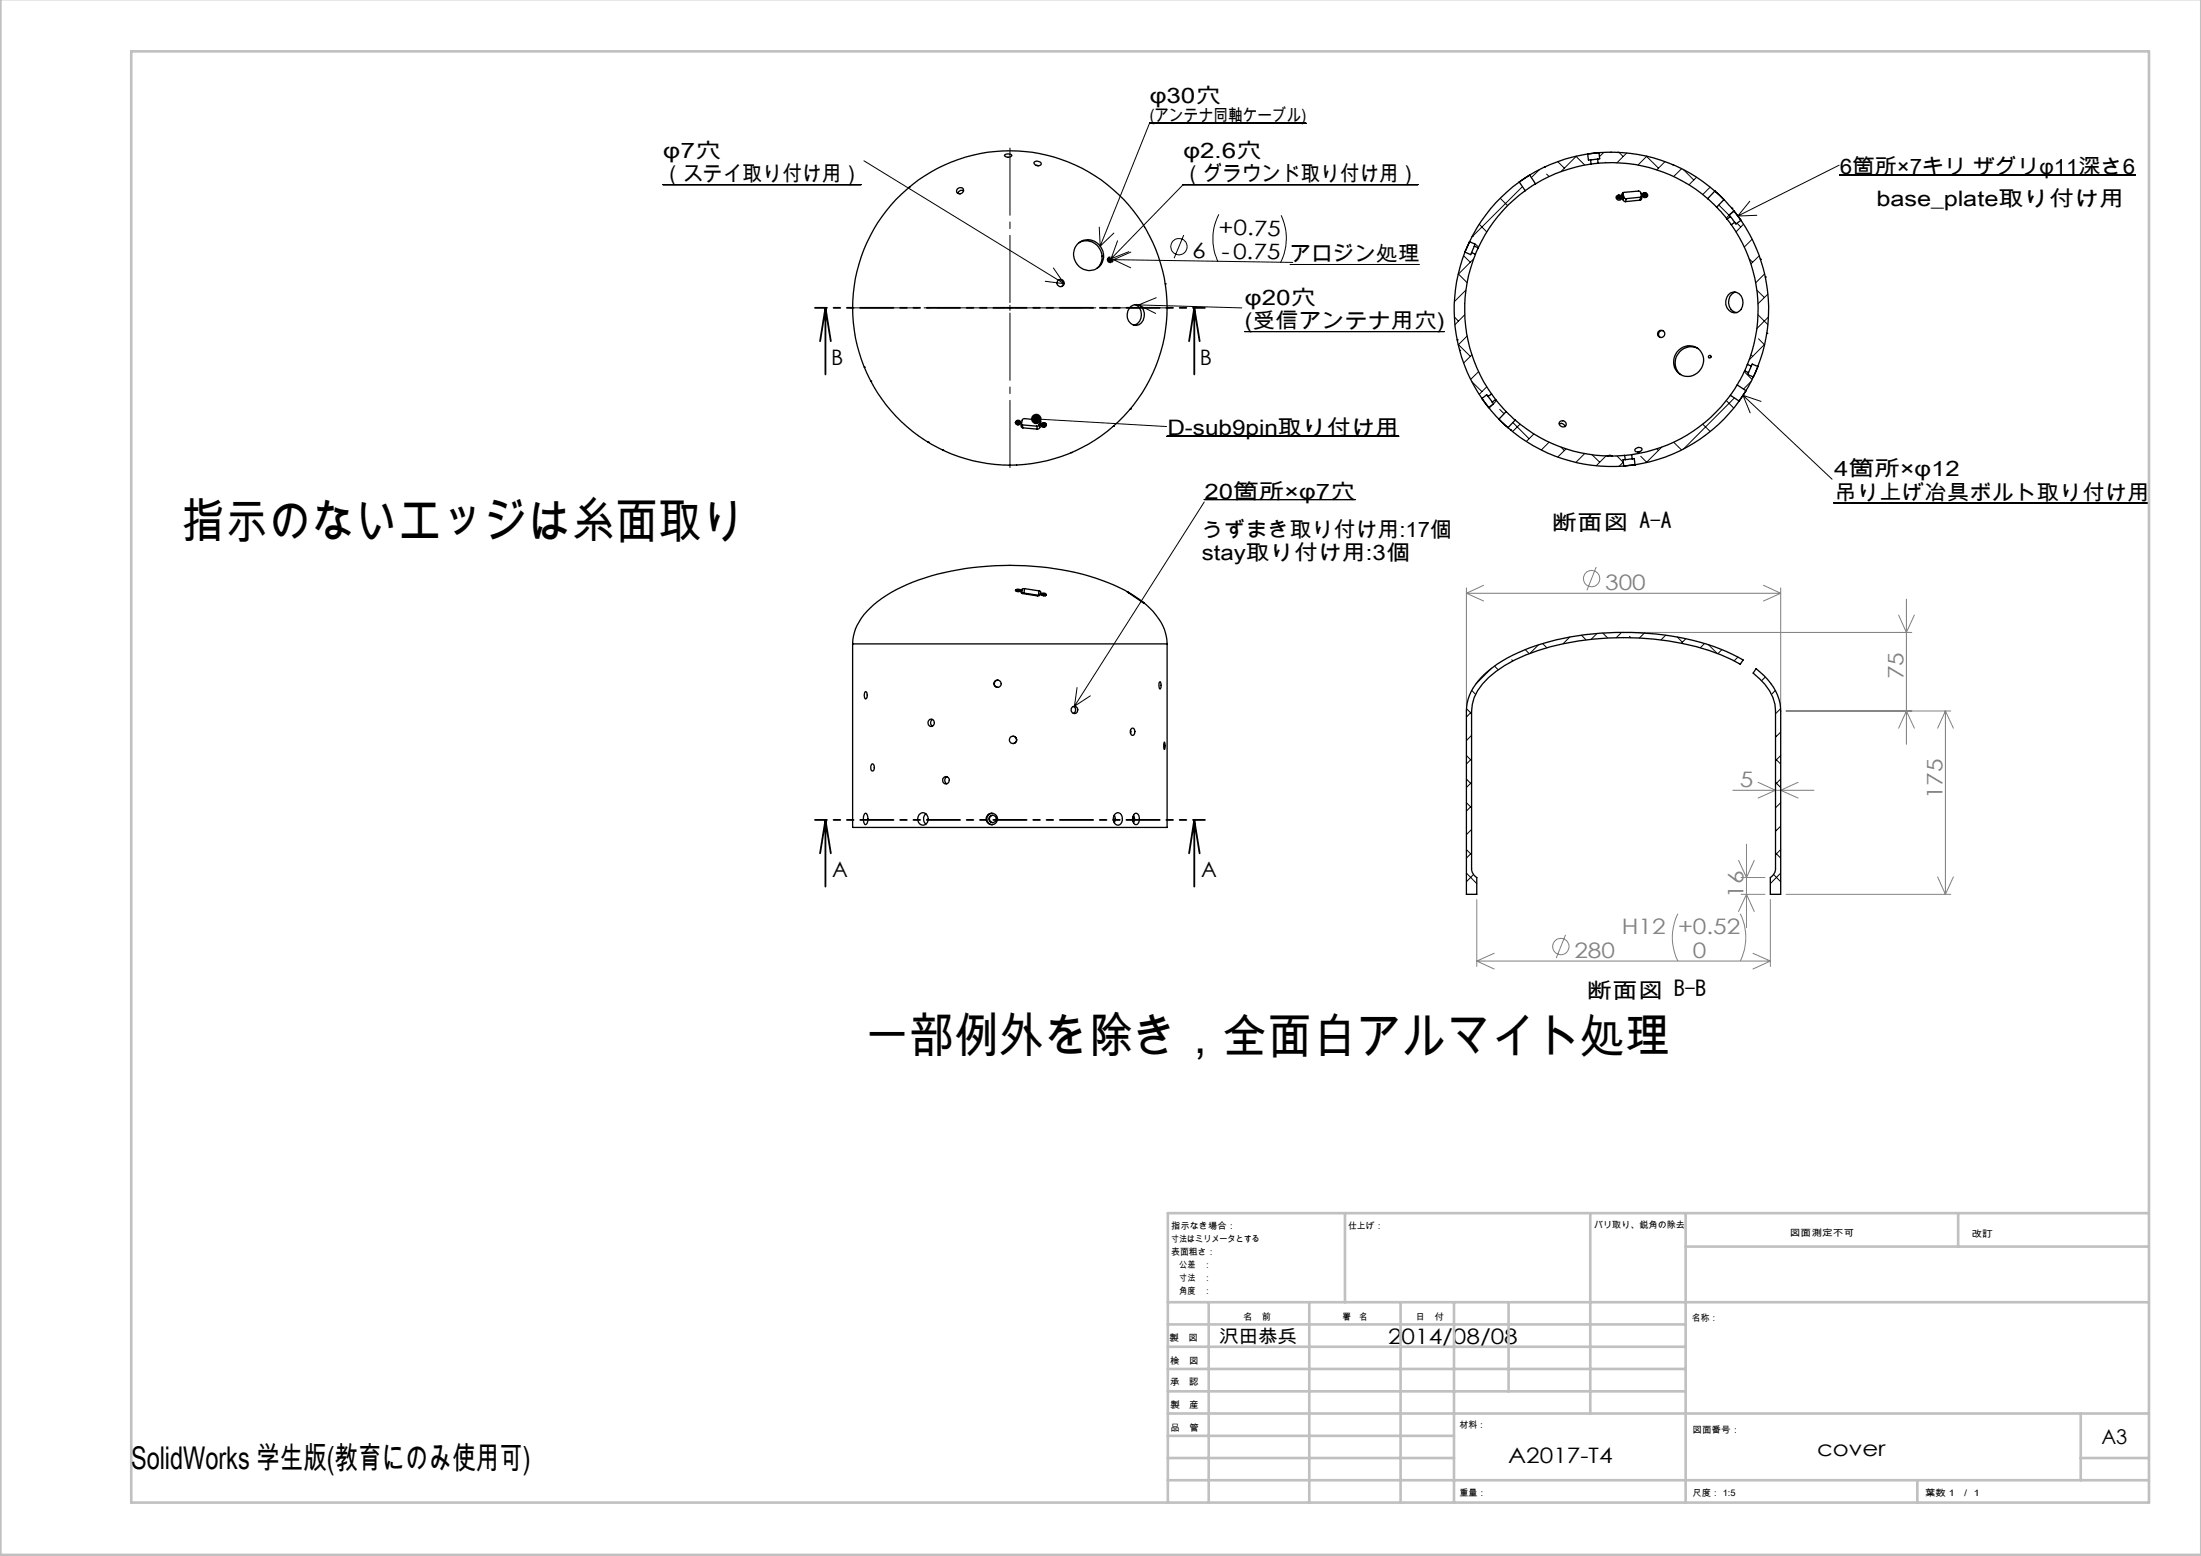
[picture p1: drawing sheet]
<svg xmlns="http://www.w3.org/2000/svg" width="420mm" height="297mm" viewBox="0 0 420 297" stroke-linecap="round" stroke-linejoin="round" font-family="sans-serif">
<g fill="none" stroke="#000" stroke-width=".19">
<path d="M126.5 35.2h37.8M164.9 30.7l38.2 23.4M249.2 23.5h-29.8l-9.5 23.5M270.6 35.2h-44.8l-13.8 14.2M286.3 37.8l1.4 1.5M290.5 35.6l-9.7 9.7M293.8 32.4l-1.6 1.5M295.1 33.2l.5 .5M297.3 30.9l1.2 1.2M300.7 29.8l1.7 1.7M300.8 29.8l-2.9 3M306 29.1l-.8 .8"/>
<path d="M306.4 31l.1 .1M309 29.1l.7 .8M310.4 29.2l-1.9 1.9M314.1 29.8l2.4 2.3M314.3 29.8l-1.7 1.7M317.7 30.9l-1.5 1.5M320.9 32.2l-1.5 1.5M321.2 32.4l2 2M323.7 33.8l-1.4 1.5M326.4 35.7l-1.5 1.4M328 39.1l2.2 2.2M333.9 38.4l-2.3 2.8"/>
<path d="M350.9 31.5l-19.3 9.7M351 33.4h56.5M192.2 58.8h1M192.7 58.3v1M199.5 53.7l3.6 .4M201 51.1l2.1 3M209.8 43.4l.1 3.6M211.3 49.5l1.2 .1M211.7 49l-.4 .4M211.8 49.1l-.5 .5M211.9 49.2l-.6 .6M212 49.4l-.6 .5"/>
<path d="M212.1 49.5l-.6 .6M212.2 49.6l-.5 .5M212.4 49.7l-.5 .5M212.4 49.9l-.2 .2M212.5 49.6l34.2 .5M212.5 49.6l3.3 1.5M212.5 44.5l-2.6 2.5M213.3 46l-1.3 3.4M215.4 48l-3.4 1.4M215.8 48.1l-3.3 1.5M217.3 58.2l19.7 .6M217.3 58.2l3.2 1.6"/>
<path d="M220.6 56.8l-3.3 1.4M225.9 44.9l-1.9 4.4M232.6 40.9a10.2 10.2 0 0 0-.2 9.1M244.5 41.1a10.2 10.2 0 0 1-.2 9.1M246.1 50.5h24.8M278.3 52.3l1.7 1.7M279.3 48.8l1.3 1.3M279.4 57.9l.1 .1M279.7 55.4l-2.2 2.2M281.2 49.4l-3 3M281.7 46.7l.5 .5M282.3 42.8l1.4 1.5"/>
<path d="M330 41l-.6 .6M330.8 40.2l-.7 .7M331.5 42.6l.7 .7M332.7 42.8l-1.4 1.5M333.8 49.4l.6 .7M334.3 45.7l-1.5 1.5M335.2 41.1l-3.6 .1M335.2 55.4l1.5 1.4M335.7 48.8l-1.6 1.6M336.7 52.3l-1.7 1.7M337.4 56.1l-1.9 1.9M197.7 80l24.9 1.4"/>
<path d="M237.5 63.3h38.1M277.5 60.5l.8 .8M278.2 65.7l2.4 2.3M279.5 60.1l-1.9 1.9M280 64.1l-1.7 1.7M280.8 72.8l2 2M280.9 67.7l-1.6 1.6M282.2 70.9l-1.6 1.5M283.7 73.8l-1.4 1.5M284.8 77.2l-.6 .7M285.6 76.5l-.6 .5M286.2 78.1l.8 .9"/>
<path d="M329.4 76.5l1.4 1.4M331 75.9l-9.8 9.8M332.6 75.5l17 16M332.6 75.5l3.5 1.1M332.6 75.5l1.4 3.3M332.8 70.9l1.5 1.5M334.1 67.7l.3 .3M334.2 72.8l-1.5 1.5M335.5 60.1l1.9 1.9M335.6 64.7l1.1 1.1M336.7 65.7l-2.9 3M337.5 60.5l-2.3 2.2"/>
<path d="M222.7 83.3h44.2M229.8 95.4h28.9M229.8 95.8l-24.8 39M288.7 80.6l3.1 3.1M290.1 81l-1.5 1.4M292.7 82.8l-1.4 1.5M295.6 84.4l-1.5 1.5M297.9 85.3l.6 .7M298.8 85.7l-1.5 1.5M302.4 86.6l-1.7 1.7M303.8 86.8l1.5 1.4M306.5 87l-1.9 1.9"/>
<path d="M308.5 87l1.3 1.3M309.8 88.2l-.8 .8M313.1 87.1l1.2 1.2M316.2 85.7l.3 .3M317.1 85.3l-3 3M319.4 84.4l1.5 1.5M324.9 81l1.5 1.4M350 96h60.2M205.5 131.2l-.5 3.6M208.1 132.8l-3.1 2M279.8 135.3l1 .9M280.8 135.9l-1 1"/>
<path d="M280.8 131.8l.8 .7M284.7 127.5l-3 3M285.2 127.1l.7 .7M288.5 125.9l.2 .2M291 124l.8 .8M293.6 123.1l-1.6 1.6M294.4 122.8l.8 .8M299.5 121.6l-1.2 1.3M301.8 121.2l.8 .9M304.7 120.9l-1.1 1.1M305.8 120.8l1 1M309.4 120.7l-1 1"/>
<path d="M310.9 121.5l.3 .2M313.8 120.8l-1 1M317.9 121.2l-.9 .9M320.1 121.6l.9 1M321.7 121.9l-.8 .9M325.3 122.8l-.9 .8M326 123.1l1.7 1.6M328.6 124l-.8 .8M331.6 125.4l-.7 .7M336.9 129.2l-.7 .7M337.9 130.4l.1 .1M338.8 131.8l-.8 .7"/>
<path d="M339.8 135.3l-1 .9M339.8 139.7l-1 1M279.8 153.2l1 1M279.8 148.7l1 1M279.8 144.2l.8 .8M280.8 140.4l-1 1M280.8 144.8l-1 1M280.8 149.3l-1 1M280.8 153.8l-1 1M280.8 158.3l-1 1M338.8 158.3l.2 .2M338.8 149.3l1 1"/>
<path d="M338.8 144.8l1 1M338.8 140.4l.2 .1M339.8 144.2l-1 1M339.8 148.7l-1 1M339.8 153.2l-1 1M339.8 157.7l-1 1M279.8 166.6l2 2.1M279.8 162.2l.8 .8M280.8 162.8l-1 1M281.2 166.9l-1.4 1.4M338.5 166.9l1.3 1.4M338.8 162.8l1 1"/>
<path d="M339.8 162.2l-1 1M339.8 166.6l-2 2.1"/>
<circle cx="225" cy="47.1" r="1.56"/>
</g>
<g fill="none" stroke="#808080" stroke-width=".19">
<path d="M279.8 112.2v22.5M279.8 113.2h60M279.8 113.2l3.3 1.5M283.1 111.7l-3.3 1.5M304.6 108.2l-1.8 4.5M336.5 111.7l3.3 1.5M339.8 112.2v22.5M339.8 113.2l-3.3 1.5M362.3 117.4l1.5 3.3 1.5-3.3M363.8 114.4v27.7M310.8 120.7h54M340.8 135.7h31.5"/>
<path d="M362.3 139l1.5-3.3 1.5 3.3M371.2 135.7v35M371.2 135.7l1.5 3.3M371.2 135.7l-1.5 3.3M330.7 150.8h15.4M335.5 149.3l3.3 1.5-3.3 1.5M343.1 149.3l-3.3 1.5 3.3 1.5M281.8 171.7v12.8M298.7 178.4l-1.7 4.5M320.2 174.4a10.2 10.2 0 0 0 0 9M331.8 174l1.5-3.3 1.5 3.3M331.8 164.2l1.5 3.3 1.5-3.3"/>
<path d="M332.1 174.4a10.2 10.2 0 0 1 0 9M332.2 170.7h4.6M332.2 167.5h4.6M333.3 161.1v16M337.8 171.7v12.8M340.8 170.7h31.5M369.7 167.4l1.5 3.3M372.7 167.4l-1.5 3.3M281.8 183.4h56M281.8 183.4l3.3 1.6M285.1 182l-3.3 1.4M334.5 182l3.3 1.4"/>
<path d="M337.8 183.4l-3.3 1.6"/>
<circle cx="303.7" cy="110.5" r="1.55"/>
<circle cx="297.8" cy="180.7" r="1.56"/>
</g>
<circle cx="211.9" cy="49.6" r=".61" fill="none" stroke="#c0c0c0" stroke-width=".19"/>
<path d="M191.7 58.8h-29.5M192.7 57.8v-29.5M192.7 59.8v29.5M193.7 58.8h29.5" fill="none" stroke="#000" stroke-width=".19" stroke-dasharray="30.5 1.3 1.3 1.3" stroke-dashoffset="17.6"/>
<path d="M157.5 58.8v12.7M157.5 58.8l1 6.3M157.5 58.8l-1 6.3M227.9 58.8v12.7M227.9 58.8l1 6.3M227.9 58.8l-1 6.3M157.5 156.5v12.7M157.5 156.5l1 6.4M157.5 156.5l-1 6.4M227.9 156.5v12.7M227.9 156.5l1 6.4M227.9 156.5l-1 6.4" fill="none" stroke="#000" stroke-width=".35"/>
<path d="M229.9 58.8h-74.4M229.9 156.5h-74.4" fill="none" stroke="#000" stroke-width=".35" stroke-dasharray="6.3 1.3 1.3 1.3 1.3 1.3" stroke-dashoffset="4.1"/>
<g fill="none" stroke="#c0c0c0" stroke-width=".5">
<path d="M.1 -.1v296.9h419.9M25 9.8h385.1v277h-385.1zM256.6 231.6v17M303.5 231.6v38.2M321.7 231.6v55.2M321.7 237.9h88.4M373.7 231.6v6.3M410.1 231.6h-187.3v55.2M222.8 248.6h187.3M222.8 257.1h98.9M222.8 252.8h98.9M230.6 248.6v38.2"/>
<path d="M249.8 248.6v38.2M267.3 248.6v38.2M277.5 248.6v38.2M287.9 248.6v17M222.8 265.6h98.9M222.8 261.3h98.9M222.8 278.3h54.7M222.8 274.1h54.7M222.8 269.8h187.3M397.1 278.3h13M397.1 269.8v12.7M222.8 282.5h187.3"/>
<path d="M365.9 282.5v4.3"/>
</g>
<path d="M197 79.3a1 1 0 0 1 1.6 .2 1 1 0 0 1-.6 1.4 1 1 0 0 1-1.3-1l1 .1-1-.1z" fill="#000"/>
<g fill="none" stroke="#000" stroke-width=".25">
<path d="M173.5 35.7h.1M182.7 36.1a.65 .65 0 0 1 .8-.3 .65 .65 0 0 1 .3 .8 .65 .65 0 0 1-.7 .4 .54 .54 0 0 1-.5-.3 .54 .54 0 0 1 .1-.6zM183.9 36.4h-.1a.79 .79 0 0 0-1 .5M191.7 29.6a1.14 1.14 0 0 1 1.4 0 .79 .79 0 0 1-1.4 0zM197.3 31a.84 .84 0 0 1 1.4 .4 .76 .76 0 0 1-.8 .2 .76 .76 0 0 1-.6-.6zM197.7 31.6h.4M289.9 34.7a29.4 29.4 0 0 0-9.5 11.4M289.9 34.7l1.1 1.7M291 36.4a27.7 27.7 0 0 0-8.9 10.9M291.9 33.4l-2 1.3M291.9 33.4l1.1 1.7M293 35.1l-2 1.3"/>
<path d="M294.6 31.9h.1M303 29.4a31.4 31.4 0 0 0-11.1 4M303 29.4l.1 1.1h.4M303.5 30.5l.1 .8M303.6 31.3a27.8 27.8 0 0 0-10.6 3.8M304.9 30.4l-1.4 .1M304.9 30.4v.7M304.9 31.1l-1.3 .2M304.9 31.1a28.3 28.3 0 0 1 21 6.8M305.1 29.1a30.1 30.1 0 0 1 22.1 7.4M305.1 29.1l-2.1 .3M305.1 29.1l.2 1.2-.4 .1"/>
<path d="M305.2 29.1l-2.2 .3M307.4 29v.1M308.5 37.5a.58 .58 0 0 0 .4 .4 .58 .58 0 0 0 .6-.2M308.8 37.3l.1 .2 .4-.1M308.8 29v.1M308.9 37.2a.27 .27 0 0 0-.1 .4 .27 .27 0 0 0 .4 .1 .27 .27 0 0 0 0-.4M309.6 37.1l.1-.3 .2-.1 2.9-.2 .3 .2 .2 1.1-.1 .3-.3 .1M309.6 37.1l.1 1.1M309.6 36.9v.2M309.7 36.8l.1 .8M309.7 38.2l.2 .2 .3 .1M309.8 37.6l.2 .2 .3 .1"/>
<path d="M309.8 37.6l-.1 .6M310.3 37.9l-.1 .6M312.9 38.2l-2.7 .3M313.1 37.6l-2.8 .3M313.1 37.6l-.2 .6M313.2 37.6h-.1M313.3 37a.58 .58 0 0 0 .5 .5 .58 .58 0 0 0 .6-.3M313.7 36.9l.2 .2 .3-.1M319.2 31.4h.1M325.9 37.9l1.7 1.6M327.2 36.4l1.8 1.7M327.2 36.5l1.8 1.6"/>
<path d="M327.2 36.5l-1.3 1.4M327.6 39.5l2 2.3 .6-.5M329 38.1l1.9 2.2M329 38.1l-1.4 1.4M330.5 39.8h.1M202 53.4a.7 .7 0 0 1 .8 .4 .7 .7 0 0 1-.2 .9M205.6 46.6a2.98 2.98 0 0 1 4.3 .2 2.98 2.98 0 0 1-.4 4.3 3 3 0 0 1-3.9-.6 3 3 0 0 1 0-3.9zM205.9 46.3a3 3 0 0 1 3.8 1 3 3 0 0 1-.4 3.9M211.6 49.6l.1 .1M215.8 58.5a1.59 1.59 0 0 1 1.7-.2 1.59 1.59 0 0 1 .9 1.5 1.83 1.83 0 0 1-2.1 2.3 2.16 2.16 0 0 1-.5-3.6zM216.6 58.2a2.08 2.08 0 0 1 1.2 2 2.08 2.08 0 0 1-1.5 1.9M218.4 43.3h.1"/>
<path d="M222.4 54.2h.1M279.5 48.1a29.9 29.9 0 0 0 3.3 28M279.5 48.1l1.1 .5 .2-.4M280.4 46.1l-.9 2.1M280.4 46.1l-.9 2M280.4 46.1l1.1 .5-.2 .4M280.8 48.2l.8 .3a28 28 0 0 0 3 26.7M281 45.1h.1M281.3 47l-.5 1.2M281.3 47l.8 .3M282.1 47.3l-.6 1.2M329.6 41.8l.8 1.1"/>
<path d="M329.8 56.3a1.57 1.57 0 0 1 1.7-.5 1.57 1.57 0 0 1 1 1.3 1.77 1.77 0 0 1-.2 1.9 1.77 1.77 0 0 1-1.9 .6 2.15 2.15 0 0 1-.6-3.3zM330.2 41.3l.8 1.1M330.4 42.9a28 28 0 0 1 3 26.7l.8 .3M330.9 40.3l1.3 1.7M330.9 40.3l-.9 .7 .2 .3M331 42.4l-.6 .5M331.1 55.8a2.04 2.04 0 0 0-1.3 2 2.04 2.04 0 0 0 1.6 1.9M332.2 42a29.9 29.9 0 0 1 3.2 28M332.2 42l-.9 .8-.3-.4M335.9 49.5h.1M336.9 52.9h.1M164.9 70.1h.1"/>
<path d="M166.2 72.7h.1M215.7 78.1h.1M278.1 64.9h.1M278.5 66.9h.1M282.8 76l1.3 1.8M282.8 76.1l1.3 1.7M284 75.7l.8 1.1M284 75.7l-.3-.4-.9 .8M284.1 77.8l1.9 2.2M284.6 75.2l.8 1.1M284.6 75.2l-.6 .5M284.8 76.8l.6-.5 2 2.3"/>
<path d="M284.8 76.8l.2 .3-.9 .7M287.4 78.6l1.7 1.6M287.4 78.6l-1.4 1.4M317.4 63.1a.69 .69 0 0 0-.9 .4 .69 .69 0 0 0 .3 .9M320.3 66.8a2.81 2.81 0 0 1 4.1 0 2.81 2.81 0 0 1-.2 4.1 2.8 2.8 0 0 1-3.9 .3 2.8 2.8 0 0 1-.3-4zM324 66.5a3 3 0 0 0-3.8 1.1 3 3 0 0 0 .5 3.9M326.5 68.1l-.1 .1M331.5 73.5l-1.3 1.9M331.5 73.5l1.7 1.1M331.9 76.5a30.2 30.2 0 0 1-19.9 12.2M331.9 76.5l-1.7-1a28 28 0 0 1-18.8 11.3M333.2 74.6l-1.3 1.9"/>
<path d="M333.4 69.5l-.5 1.3M333.7 71.1l-.8-.3-1.4 2.7M333.7 71.1l-.2 .4 1.1 .5M334.2 69.9l-.5 1.2M334.2 69.9l.2-.4 1 .5M334.6 72l-1.4 2.6M335.4 70l-.8 2M337.1 63.6h.1M177.1 84.4h.1M179.9 85.9h.1M192.6 88.8h.1M194 88.8h.1"/>
<path d="M194.4 80.5l-.3 .1M194.5 80.4l-.3 .2-.2-.1M194.7 80.5a.51 .51 0 0 1-.4 .5 .51 .51 0 0 1-.6-.4M194.9 81l.2 .1M195.1 81.1l2.7 .2M195.1 81.1l.1 .6M195.2 81.7l2.7 .2M197.8 81.3l.1 .6M198.3 81.1l-.2 .2h-.3M198.3 81.1l.1 .5M198.4 81.6l-.5 .3M198.4 80.3l-.1 .8"/>
<path d="M198.5 80.4l.1 .2M198.6 80.6v-.2l-.3-.2-2.9-.3-.3 .2-.2 1.2v.3l.3 .1M198.6 80.6l-.2 1M199.4 80.8l-.2 .2-.3-.1M199.6 81a.52 .52 0 0 1-.4 .4 .52 .52 0 0 1-.5-.3M204.4 86.4h.1M212.4 81.4h.1M286 80l1.8 1.6M287.8 81.6a30.1 30.1 0 0 0 22 7.4M287.8 81.6l1.3-1.4a27.9 27.9 0 0 0 20.9 6.7M288.3 82.1h.1M297.5 80.9h.7l.5 .5"/>
<path d="M297.6 80.5a.67 .67 0 0 1 1 0 .67 .67 0 0 1 0 1 .71 .71 0 0 1-.8-.2 .71 .71 0 0 1-.2-.8zM306.7 87l.5-.1 .4 .1M310 86.9l.1 .8M310.1 87.7l-.4 .1 .1 1.2M311.4 86.8l-1.3 .1M311.4 86.8l.1 .8M311.5 87.6l-1.4 .1M311.5 87.6l.4-.1 .1 1.2M312 88.7l-2.2 .3M312.1 85.7a.79 .79 0 0 1 1.2 .1 .73 .73 0 0 1-.6 .5 .73 .73 0 0 1-.7-.5zM312.9 86.2l-.3 .1M193.8 112.6a.69 .69 0 0 1 1 .1 .6 .6 0 0 1-1-.1z"/>
<path d="M193.8 112.7l.4-.2 .5 .3M194 112.9a.29 .29 0 0 1 .3-.3 .29 .29 0 0 1 .2 .3M195.1 112.5l-.2 .6 .2 .2 2.9 .5 .4-.2 .2-.6-.1-.1-.2-.1M195.1 112.5l-.2 .7M195.4 113.2h-.4M195.4 113.2l2.8 .4M195.5 112.4l-.4 .1M195.5 112.4l2.8 .4M195.5 112.4l-.1 .8M198.2 113.6l.2 .1M198.3 112.8l-.1 .8M198.7 113.3a.51 .51 0 0 1 .6-.1 .51 .51 0 0 1 .3 .5 .61 .61 0 0 1-.9-.4z"/>
<path d="M198.7 113.5l.5-.1 .4 .2M198.9 113.6a.38 .38 0 0 1 .6 .1M215.1 113l2.3 1.4 1 .8zM215.5 113.2a46.4 46.4 0 0 0-22.8-5.3 49.1 49.1 0 0 0-21.7 4.7 16 16 0 0 0-7.8 7.5l-.4 1.4-.1 1.4M218 114.8a10.6 10.6 0 0 1 4.7 8.1M162.7 122.9v35h60v-35M162.7 122.9h60M165.1 132.1l.1-.1a.85 .85 0 0 1-.1 1.4l-.2-.5zM177.3 137.5a.63 .63 0 0 1 .9 .1 .63 .63 0 0 1-.1 .9 .63 .63 0 0 1-.9-.1l-.1-.5zM177.9 137.3a.74 .74 0 0 0 0 1.3M190.4 129.8a.69 .69 0 0 0-.7 .7 .69 .69 0 0 0 .7 .7M204.8 134.9a.71 .71 0 0 1 .4 .6 .71 .71 0 0 1-.4 .7"/>
<path d="M215.7 139.4v.6M215.9 139a.64 .64 0 0 1 .6 .4 .64 .64 0 0 1 0 .6 .42 .42 0 0 1-.5 .4 .42 .42 0 0 1-.3-.6v-.4zM221.3 130.1a1.31 1.31 0 0 1 .1 1.4 1.24 1.24 0 0 1-.1-1.4zM283.4 128.6a30.4 30.4 0 0 1 13.6-6.5 56.4 56.4 0 0 1 31.2 1.8l4.4 2.1-.5 .8a43.6 43.6 0 0 0-19.4-5 50.5 50.5 0 0 0-23.7 4.2 15.3 15.3 0 0 0-7.7 7.1l-.3 1.3-.2 1.3v30.1a2.14 2.14 0 0 0 1 1.7v3.2h-2v-35a9.7 9.7 0 0 1 3.6-7.1zM335.1 127.6a10.6 10.6 0 0 1 4.7 8.1v35h-2v-3.2a2.14 2.14 0 0 0 1-1.7v-30.1a8.2 8.2 0 0 0-3.1-6.2l-1.2-1zM165 155.3l.1-.1a1.49 1.49 0 0 1 .1 2.2 1.85 1.85 0 0 1-.2-2.1zM166.3 145.9l.1-.1a.82 .82 0 0 1 .1 1.4 .95 .95 0 0 1-.2-1.3zM175.4 155.5a1.03 1.03 0 0 1 1.3-.2 1.03 1.03 0 0 1 .4 1.3 1.01 1.01 0 0 1-1.2 .9 1.01 1.01 0 0 1-.8-1.3zM176.7 155.3a1.3 1.3 0 0 0 0 2M180.7 148.3a.7 .7 0 0 0-.4 .6 .7 .7 0 0 0 .4 .7M189.3 155.2a1.1 1.1 0 0 0-1 1.2 1.1 1.1 0 0 0 1.1 1M189.4 155.6a.69 .69 0 0 0-.6 .7 .69 .69 0 0 0 .6 .7"/>
<path d="M193.3 140.5a.72 .72 0 0 1 .7 .7M194 141.2a.72 .72 0 0 1-.7 .7M212.6 155.6l.2 .5-.2 1M212.7 155.5a.8 .8 0 0 1 .9-.3 .8 .8 0 0 1 .5 .7 1.08 1.08 0 0 1-1.1 1.5 1.36 1.36 0 0 1-.3-1.9zM216.2 155.9v.8M216.3 155.6l.2 .7-.2 .8M216.5 155.3a.73 .73 0 0 1 .8 .2 .73 .73 0 0 1 .1 .8v.3a.66 .66 0 0 1-.6 .8 .66 .66 0 0 1-.7-.8 1.36 1.36 0 0 1 .4-1.3zM222.2 141.6l.1 .3a1.05 1.05 0 0 1-.2 1.1z"/>
<circle cx="308.9" cy="37.8" r=".51"/>
<circle cx="313.9" cy="37.3" r=".52"/>
<circle cx="313.9" cy="37.1" r=".27"/>
<circle cx="192.7" cy="58.8" r="30"/>
<circle cx="202.4" cy="54" r=".7"/>
<circle cx="211.9" cy="49.5" r=".23"/>
<circle cx="317" cy="63.7" r=".69"/>
<circle cx="326.2" cy="68.1" r=".26"/>
<circle cx="194.3" cy="80.5" r=".27"/>
<circle cx="194.3" cy="80.6" r=".46"/>
<circle cx="199.2" cy="81" r=".28"/>
<circle cx="199.2" cy="81.1" r=".46"/>
<circle cx="190.4" cy="130.5" r=".7"/>
<circle cx="205" cy="135.5" r=".67"/>
<circle cx="180.5" cy="148.9" r=".67"/>
<circle cx="189.3" cy="156.3" r="1.1"/>
<circle cx="189.4" cy="156.3" r=".7"/>
<circle cx="193.3" cy="141.2" r=".7"/>
</g>
<g font-size="9.2">
<text x="34.7" y="102.7">指示のないエッジは糸面取り</text>
<text x="165" y="201">一部例外を除き，全面白アルマイト処理</text>
</g>
<text font-size="6" x="25" y="280.4">SolidWorks 学生版(教育にのみ使用可)</text>
<g font-size="4.1">
<text x="219.4" y="19.7">φ30穴</text>
<text x="126.6" y="30.1">φ7穴</text>
<text x="126.6" y="34.6">（ステイ取り付け用）</text>
<text x="225.8" y="30.1">φ2.6穴</text>
<text x="225.8" y="34.6">（グラウンド取り付け用）</text>
<text x="351.1" y="33.2">6箇所×7キリ ザグリφ11深さ6</text>
<text x="358.1" y="39.3">base_plate取り付け用</text>
<text x="232.5" y="44.9" transform="rotate(1 232.5 44.9)">+0.75</text>
<text x="227.5" y="49.3" transform="rotate(1 227.5 49.3)">6</text>
<text x="233.1" y="49.4" transform="rotate(1 233.1 49.4)">- 0.75</text>
<text x="246.1" y="49.9">アロジン処理</text>
<text x="237.6" y="58.1">φ20穴</text>
<text x="237.6" y="62.7">(受信アンテナ用穴)</text>
<text x="158.6" y="69.7">B</text>
<text x="229" y="69.7">B</text>
<text x="222.8" y="83.1">D-sub9pin取り付け用</text>
<text x="229.8" y="95.2">20箇所×φ7穴</text>
<text x="350" y="90.9">4箇所×φ12</text>
<text x="350" y="95.4">吊り上げ冶具ボルト取り付け用</text>
<text x="296.1" y="101.2">断面図 A-A</text>
<text x="229.4" y="102.4">うずまき取り付け用:17個</text>
<text x="229.4" y="107">stay取り付け用:3個</text>
<text x="158.8" y="167.5">A</text>
<text x="229.2" y="167.5">A</text>
<text x="302.7" y="190.5">断面図 B-B</text>
<text x="264.9" y="256.5">2014/08/08</text>
<text x="287.8" y="279.3">A2017-T4</text>
<text x="346.7" y="277.9">cover</text>
</g>
<g font-size="4.1" fill="#808080">
<text x="306.3" y="112.6">300</text>
<text x="363.2" y="129.6" transform="rotate(-90 363.2 129.6)">75</text>
<text x="332" y="150.2">5</text>
<text x="370.7" y="152.5" transform="rotate(-90 370.7 152.5)">175</text>
<text x="332.7" y="171.4" transform="rotate(-90 332.7 171.4)">16</text>
<text x="309.5" y="178.3">H12 +0.52</text>
<text x="300.4" y="182.8">280</text>
<text x="323" y="182.9">0</text>
</g>
<text font-size="3.9" x="401" y="275.7">A3</text>
<text font-size="3.5" x="232.7" y="256.4">沢田恭兵</text>
<text font-size="3.2" x="219.4" y="23">(アンテナ同軸ケーブル)</text>
<g font-size="1.7">
<text x="223.5" y="234.6">指示なき場合：</text>
<text x="223.5" y="237.1">寸法はミリメータとする</text>
<text x="223.5" y="239.6">表面粗さ：</text>
<text x="257.3" y="234.6">仕上げ：</text>
<text x="304.2" y="234.5">バリ取り、鋭角の除去</text>
<text x="341.6" y="235.9">図面測定不可</text>
<text x="376.2" y="236.1">改訂</text>
<text x="223.5" y="242.1">公差　：</text>
<text x="223.5" y="244.6">寸法　：</text>
<text x="223.5" y="247.1">角度　：</text>
<text x="237.2" y="252">名　前</text>
<text x="252.9" y="251.9">署　名</text>
<text x="270.1" y="251.9">日　付</text>
<text x="223.2" y="256">製　図</text>
<text x="322.8" y="252.2">名称：</text>
<text x="223.3" y="260.3">検　図</text>
<text x="223.3" y="264.4">承　認</text>
<text x="223.3" y="268.7">製　産</text>
<text x="223.4" y="273.1">品　管</text>
<text x="278.5" y="272.5">材料：</text>
<text x="323" y="273.6">図面番号：</text>
<text x="278.5" y="285.5">重量：</text>
<text x="323" y="285.6">尺度： 1:5</text>
<text x="367.4" y="285.6">葉数 1 ／ 1</text>
</g>
</svg>
